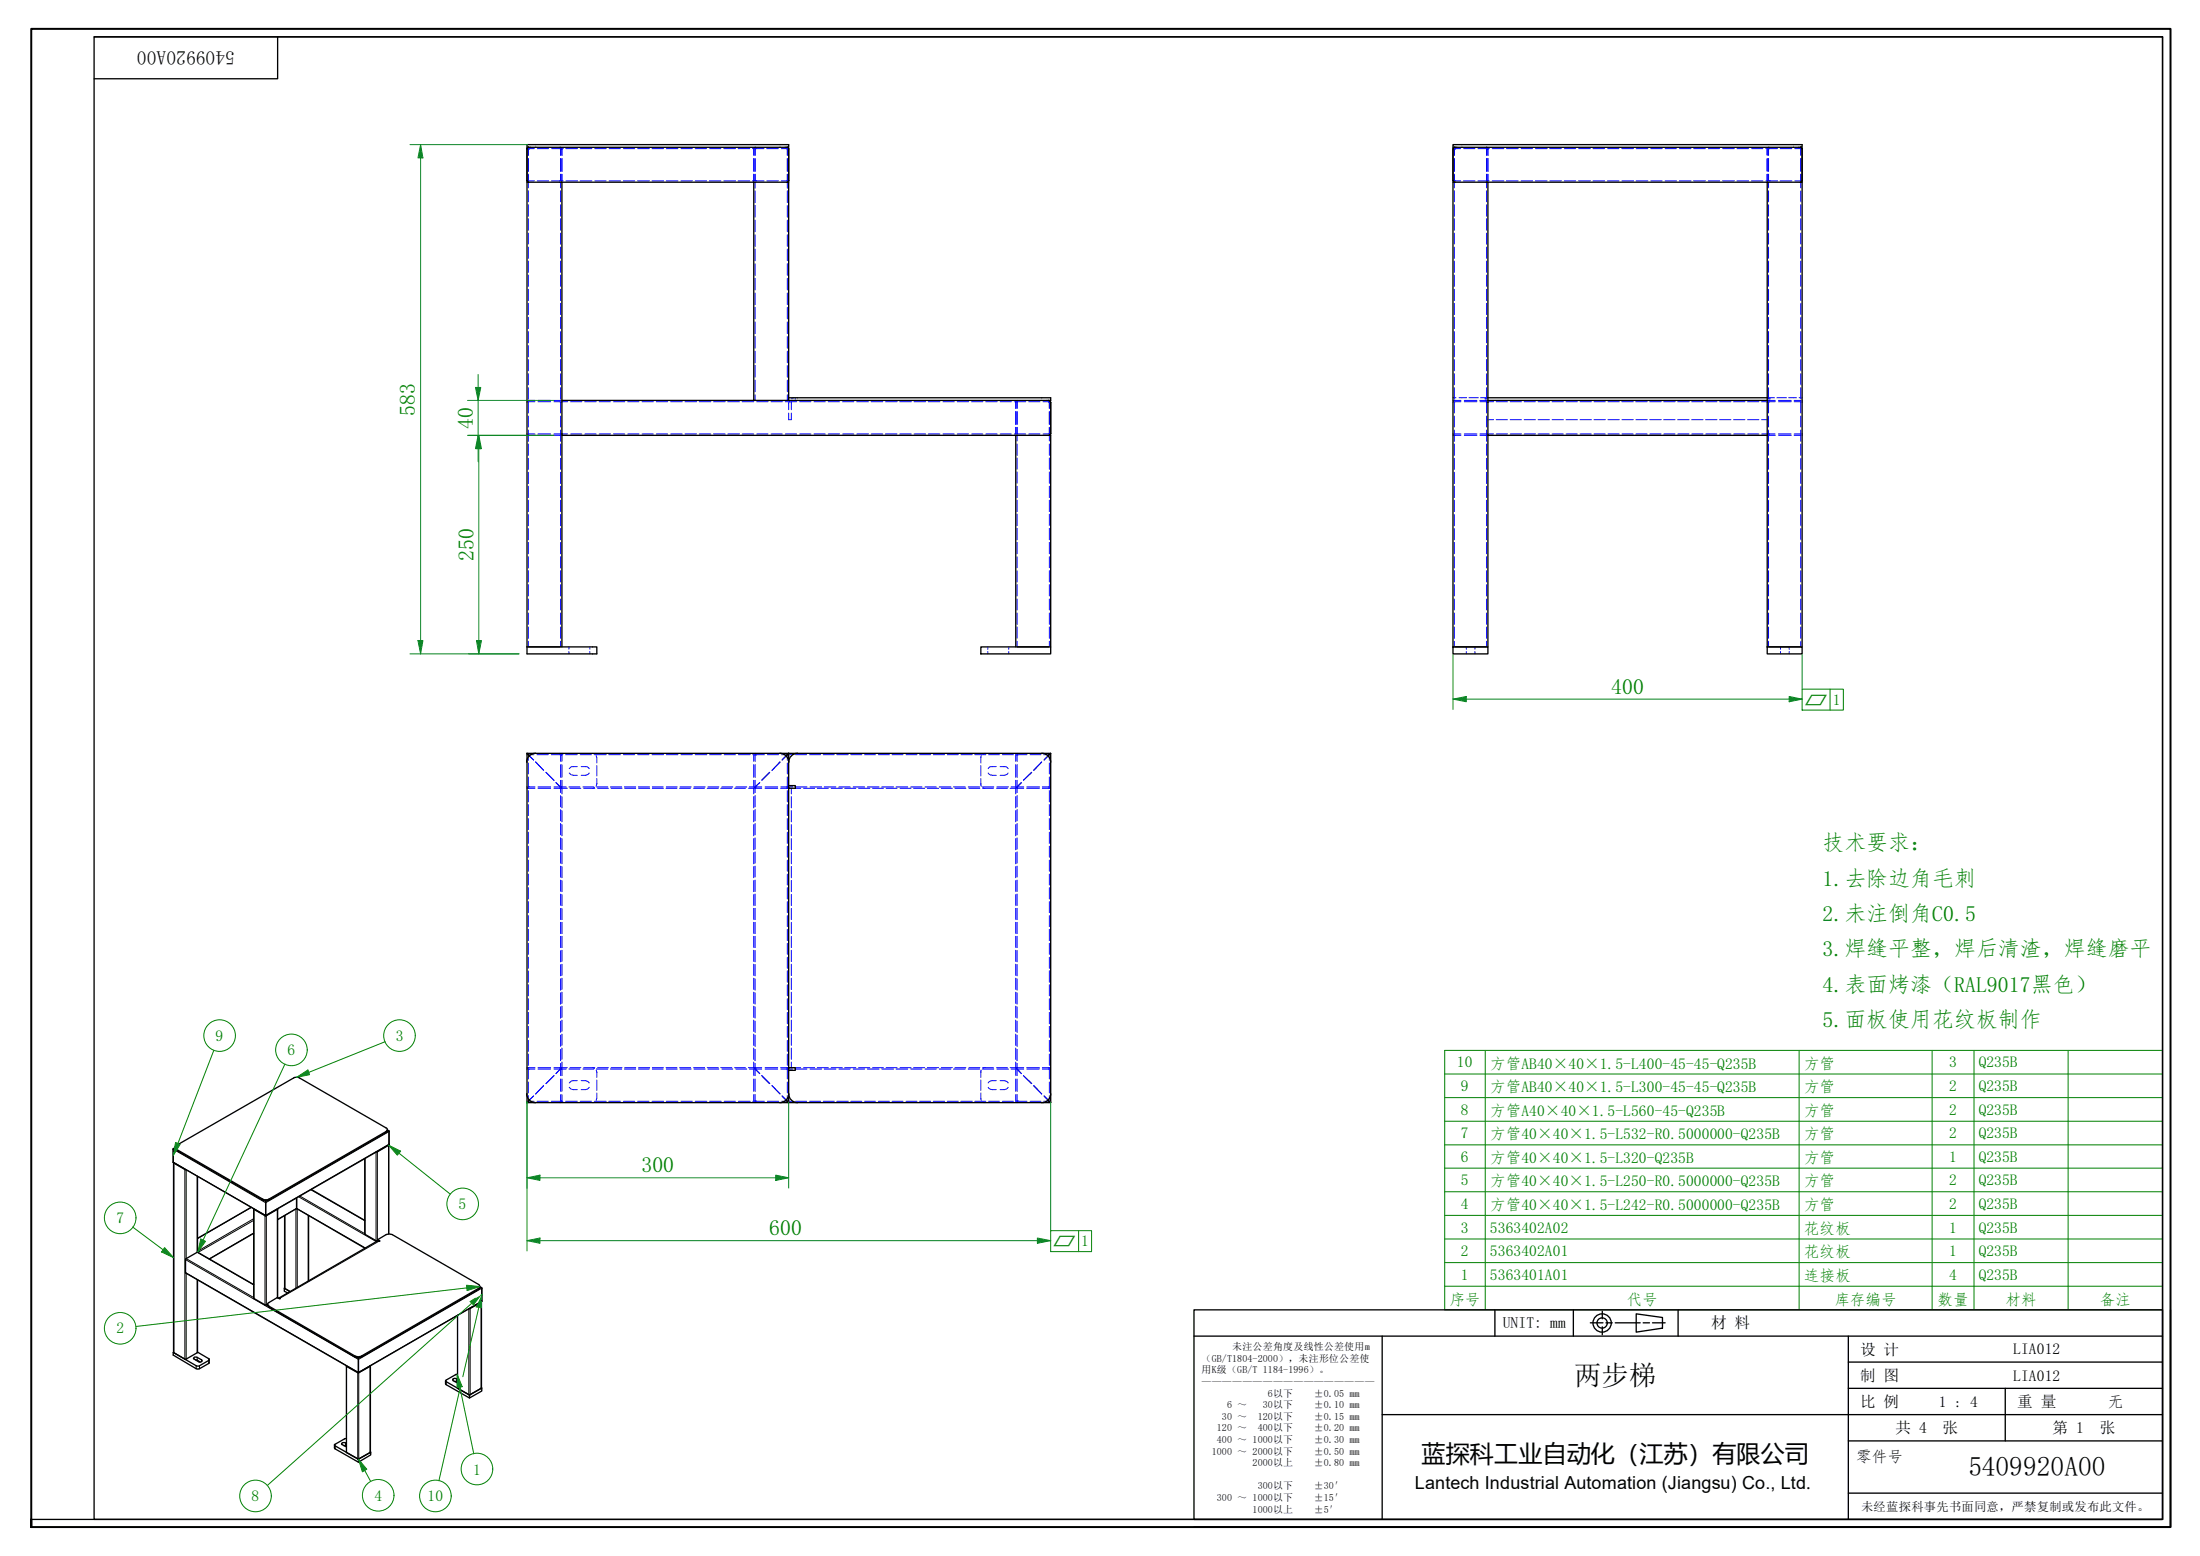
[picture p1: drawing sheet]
<svg xmlns="http://www.w3.org/2000/svg" width="420mm" height="297mm" viewBox="0 0 420 297" stroke-linecap="round" stroke-linejoin="round" font-family="sans-serif">
<g fill="none" stroke="#00f" stroke-width=".19">
<path d="M100.9 33.3v1.2h1.1M100.9 28.4h.1M100.9 28.4h1.1M100.9 28.4v1.2M100.9 30.3v2.4M100.9 34.8v1.1M100.9 36.4v2.1M100.9 39.1v2.2M102.6 28.4h2.2M102.6 34.5h2.2M105.3 28.4h2.3M105.3 34.5h2.3"/>
<path d="M106.9 34.5h.1M106.9 28.1l.2 .1M106.9 28.4h.1M107.1 28.4h.1M107.1 28.4v1.2M107.1 30.3v2.4M107.1 33.3v1.2M107.1 34.8v1.1M107.1 36.4v2.1M107.1 39.1v2.2M107.1 34.7l-.2 .1M107.3 28.3v1.3"/>
<path d="M107.3 33.3v1.4M107.3 30.3v2.4M108.1 28.4h2.2M108.1 34.5h2.2M110.8 28.4h2.2M110.8 34.5h2.2M113.6 28.4h2.2M113.6 34.5h2.2M116.3 28.4h2.2M116.3 34.5h2.2M119.1 28.4h2.1M119.1 34.5h2.1"/>
<path d="M121.8 28.4h2.2M121.8 34.5h2.2M124.5 28.4h2.2M124.5 34.5h2.2M127.3 28.4h2.2M127.3 34.5h2.2M130 28.4h2.2M130 34.5h2.2M132.8 28.4h2.1M132.8 34.5h2.1M135.5 28.4h2.2M135.5 34.5h2.2"/>
<path d="M138.2 28.4h2.3M138.2 34.5h2.3M141 28.4h2.2M141 34.5h2.2M143.7 28.4h2.2M143.7 34.5h2.2M144 33.3v1.4M144 30.3v2.4M144 28.3v1.3M144.1 34.7l.2 .1M144.2 28.4h.1M144.2 33.3v1.2"/>
<path d="M144.2 28.4v1.2M144.2 30.3v2.4M144.2 34.8v1.1M144.2 36.4v2.3M144.2 39.2v2.3M144.3 28.4h.1M144.3 34.5h.1M144.3 28.1l-.2 .1M146.4 28.4h2.3M146.4 34.5h2.3M149.2 28.4h1.2M150.4 33.3v1.2h-1.2"/>
<path d="M150.4 28.4h.1M150.4 28.4v1.2M150.4 30.3v2.4M150.4 34.8v1.1M150.4 36.4v2.3M150.4 39.2v2.3M277.7 28.4h.1M277.7 28.4v1.2M277.7 30.3v2.4M277.7 33.3v1.2M277.7 34.8v1.1M277.7 36.4v2.1"/>
<path d="M277.7 39.1v2.2M277.8 34.5h1.2M277.8 28.4h1.2M279.5 28.4h2.2M279.5 34.5h2.2M282.3 28.4h2.1M282.3 34.5h2.1M283.8 28.1l.2 .1M283.8 28.4h.1M283.9 33.3l-.1 1.2M283.9 28.4h.1M283.9 28.4v1.2"/>
<path d="M283.9 30.3v2.4M283.9 34.8v1.1M283.9 36.4v2.1M283.9 39.1v2.2M284 34.7l-.2 .1M284.2 28.3v1.3M284.2 33.3v1.4M284.2 30.3v2.4M285 28.4h2.2M285 34.5h2.2M287.7 28.4h2.2M287.7 34.5h2.2"/>
<path d="M290.5 28.4h2.2M290.5 34.5h2.2M293.2 28.4h2.3M293.2 34.5h2.3M296 28.4h2.2M296 34.5h2.2M298.8 28.4h2.1M298.8 34.5h2.1M301.5 28.4h2.2M301.5 34.5h2.2M304.2 28.4h2.3M304.2 34.5h2.3"/>
<path d="M307 28.4h2.2M307 34.5h2.2M309.8 28.4h2.2M309.8 34.5h2.2M312.5 28.4h2.2M312.5 34.5h2.2M315.3 28.4h2.1M315.3 34.5h2.1M318 28.4h2.2M318 34.5h2.2M320.7 28.4h2.3M320.7 34.5h2.3"/>
<path d="M323.5 28.4h2.2M323.5 34.5h2.2M326.3 28.4h2.1M326.3 34.5h2.1M329 28.4h2.2M329 34.5h2.2M331.7 28.4h2.2M331.7 34.5h2.2M334.5 28.4h2.2M334.5 34.5h2.2M337.2 28.4h2.3M337.2 34.5h2.3"/>
<path d="M337.5 33.3l.1 1.4M337.5 30.3v2.4M337.6 28.3l-.1 1.3M337.7 34.7l.1 .1M337.8 33.3v1.2M337.8 28.4h.1M337.8 28.4v1.2M337.8 30.3v2.4M337.8 34.8v1.1M337.8 36.4v2.1M337.8 39.1v2.2M337.8 34.5h.1"/>
<path d="M337.8 28.1l-.1 .1M340 28.4h2.2M340 34.5h2.2M342.8 28.4h1.1M343.9 33.3v1.2h-1.1M343.9 28.4h.1M343.9 28.4v1.2M343.9 30.3v2.4M343.9 34.8v1.1M343.9 36.4v2.1M343.9 39.1v2.2M100.9 41.8v2.1"/>
<path d="M100.9 44.5v2.1M100.9 47.2v2.1M100.9 49.8v2.2M100.9 52.5v2.2M100.9 55.2v2.2M100.9 57.9v2.2M107.1 41.8v2.1M107.1 44.5v2.1M107.1 47.2v2.1M107.1 49.8v2.2M107.1 52.5v2.2M107.1 55.2v2.2"/>
<path d="M107.1 57.9v2.2M144.2 42v2.2M144.2 44.8v2.2M144.2 47.5v2.3M144.2 50.3v2.3M144.2 53.1v2.3M144.2 55.9v2.3M144.2 58.7v2.2M150.4 42v2.2M150.4 44.8v2.2M150.4 47.5v2.3M150.4 50.3v2.3"/>
<path d="M150.4 53.1v2.3M150.4 55.9v2.3M150.4 58.7v2.2M277.7 41.8v2.1M277.7 44.5v2.1M277.7 47.2v2.1M277.7 49.8v2.2M277.7 52.5v2.2M277.7 55.2v2.2M277.7 57.9v2.2M283.9 41.8v2.1M283.9 44.5v2.1"/>
<path d="M283.9 47.2v2.1M283.9 49.8v2.2M283.9 52.5v2.2M283.9 55.2v2.2M283.9 57.9v2.2M337.8 41.8v2.1M337.8 44.5v2.1M337.8 47.2v2.1M337.8 49.8v2.2M337.8 52.5v2.2M337.8 55.2v2.2M337.8 57.9v2.2"/>
<path d="M343.9 41.8v2.1M343.9 44.5v2.1M343.9 47.2v2.1M343.9 49.8v2.2M343.9 52.5v2.2M343.9 55.2v2.2M343.9 57.9v2.2M100.7 76.6l-.1 .2M100.9 60.6v2.1M100.9 63.3v2.2M100.9 66v2.1M100.9 68.6v2.2"/>
<path d="M100.9 71.4v2.1M100.9 74v2.2M100.9 76.7v2.2M100.9 79.4v2.1M102.2 76.4l-1.4 .1M102.2 76.7h-1.2l-.1 .1M102.7 76.7h2.5M102.7 76.4h2.5M105.8 76.4l1.3 .1M105.8 76.7l1.2 .1M107.1 60.6v2.1M107.1 63.3v2.2"/>
<path d="M107.1 66v2.1M107.1 68.6v2.2M107.1 71.4v2.1M107.1 74v2.2M107.1 76.7v2.2M107.1 79.4v2.1M107.3 76.6v.2M107.3 76.7h1.1M109 76.7h2.1M111.7 76.7h2.2M114.4 76.7h2.2M117.2 76.7h2.1"/>
<path d="M119.9 76.7h2.1M122.6 76.7h2.2M125.3 76.7h2.2M128.1 76.7h2.2M130.8 76.7h2.2M133.5 76.7h2.3M136.3 76.7h2.2M139 76.7h2.2M141.7 76.7h2.3M144.2 61.5v2.2M144.2 64.2v2.3M144.2 67v2.3"/>
<path d="M144.2 69.8v2.2M144.2 72.6v2.2M144.2 75.4v1M144.5 76.7h2.2M147.3 76.7h2.1M150 76.7h2.1M150.4 61.5v2.2M150.4 64.2v2.3M150.4 67v2.3M150.4 69.8v2.2M150.4 72.6v2.2M150.4 75.4v1"/>
<path d="M150.6 78.9v1.2h.2M150.7 76.4l-.1 1.8M151.1 78.9v1.2h-.2M151.2 76.7l-.1 1.5M151.6 75.9l-.5 .2M151.6 76.4l-.2 .1M151.9 75.9v.2M151.9 76.3v.1M152.7 76.7h2.2M155.4 76.7h2.2M158.2 76.7h2.1M160.9 76.7h2.2"/>
<path d="M163.6 76.7h2.3M166.4 76.7h2.2M169.1 76.7h2.2M171.8 76.7h2.3M174.6 76.7h2.2M177.3 76.7h2.2M180.1 76.7h2.1M182.8 76.7h2.2M185.5 76.7h2.2M188.3 76.7h2.1M191 76.7h2.2M193.7 76.7h2.2"/>
<path d="M194 76.6v1.4M194 78.6v2.4M194.2 76.8v1.2M194.2 78.6v2.4M194.3 76.4l-.2 .1M196.5 76.7h2.1M199.2 76.7h1.1M200.3 76.8l.1 1.2M200.4 78.6v2.4M277.5 76.4h.1M277.5 75.9h.6M277.6 76.6l-.1 .2"/>
<path d="M277.7 76.4h1.3M277.7 60.6v2.1M277.7 63.3v2.2M277.7 66v2.1M277.7 68.6v2.2M277.7 71.4v2.1M277.7 74v2.2M277.7 76.7v2.2M277.7 79.4v2.1M277.9 76.4l-.2 .1M278.6 75.9h1.5M279 76.7l-1.2 .1"/>
<path d="M279.7 76.7h2.4M279.7 76.4h2.4M280.5 75.9h1.8M282.6 76.7h1.4M282.6 76.4h1.4M282.8 75.9h.9M283.7 76.3v.1M283.8 76.7l.1 .1M283.8 76.4l.2 .1M283.8 75.9h-.1v.2M283.9 60.6v2.1M283.9 63.3v2.2"/>
<path d="M283.9 66v2.1M283.9 68.6v2.2M283.9 71.4v2.1M283.9 74v2.2M283.9 76.7v2.2M283.9 79.4v2.1M284 75.9h.2M284.1 76.6l.1 .2M284.1 76.7h1.1M284.1 76.4h.1M285.8 76.7h2.1M288.4 76.7h2.2"/>
<path d="M291.1 76.7h2.1M293.8 76.7h2.1M296.4 76.7h2.2M299.1 76.7h2.1M301.8 76.7h2.1M304.4 76.7h2.2M307.1 76.7h2.1M309.8 76.7h2.1M312.4 76.7h2.2M315.1 76.7h2.1M317.8 76.7h2.1M320.4 76.7h2.2"/>
<path d="M323.1 76.7h2.1M325.8 76.7h2.1M328.4 76.7h2.2M331.1 76.7h2.1M333.8 76.7h2.1M336.4 76.7h1.2M337.5 76.4h.1M337.5 75.9h.2M337.6 76.6l-.1 .2M337.8 76.4h1.2M337.8 60.6v2.1M337.8 63.3v2.2"/>
<path d="M337.8 66v2.1M337.8 68.6v2.2M337.8 71.4v2.1M337.8 74v2.2M337.8 79.4v2.1M337.8 76.4l-.1 .1M337.8 75.9h.2v.2M337.8 76.7v.1M338 75.9h.9M338 76.3v.1M339 76.7h-1.2v2.2M339.3 75.9h1.9"/>
<path d="M339.7 76.7h2.4M339.7 76.4h2.4M341.6 75.9h1.5M342.6 76.7h1.3v.1M342.6 76.4h1.4M343.6 75.9h.6M343.9 76.4l.1 .1M343.9 60.6v2.1M343.9 63.3v2.2M343.9 66v2.1M343.9 68.6v2.2M343.9 71.4v2.1"/>
<path d="M343.9 74v2.2M343.9 76.7v2.2M343.9 79.4v2.1M344 76.4h.2M344.1 76.6l.1 .2M100.6 82.8l.1 .2M100.8 83.1h1.4M100.9 82.8l1.3 .1M100.9 82.1v2.2M100.9 84.8v2.1M100.9 87.5v2.1M100.9 90.2v2.1"/>
<path d="M100.9 92.8v2.2M100.9 95.5v2.1M100.9 98.2v2.2M102.7 82.9h2.5M102.7 83.1h2.5M105.8 83.1h1.3M105.8 82.9h1.2M107.1 82.1v2.2M107.1 84.8v2.1M107.1 87.5v2.1M107.1 90.2v2.1M107.1 92.8v2.2"/>
<path d="M107.1 95.5v2.1M107.1 98.2v2.2M107.3 82.8v.2M107.3 82.9h1.1M109 82.9h2.1M111.7 82.9h2.2M114.4 82.9h2.2M117.2 82.9h2.1M119.9 82.9h2.1M122.6 82.9h2.2M125.3 82.9h2.2M128.1 82.9h2.2"/>
<path d="M130.8 82.9h2.2M133.5 82.9h2.3M136.3 82.9h2.2M139 82.9h2.2M141.7 82.9h2.3M144.5 82.9h2.2M147.3 82.9h2.1M150 82.9h2.1M152.7 82.9h2.2M155.4 82.9h2.2M158.2 82.9h2.1M160.9 82.9h2.2"/>
<path d="M163.6 82.9h2.3M166.4 82.9h2.2M169.1 82.9h2.2M171.8 82.9h2.3M174.6 82.9h2.2M177.3 82.9h2.2M180.1 82.9h2.1M182.8 82.9h2.2M185.5 82.9h2.2M188.3 82.9h2.1M191 82.9h2.2M193.7 82.9h2.2"/>
<path d="M194 81.6v1.4M194.1 83.1h.2M194.2 81.6l.1 1.3M194.2 83.1v1.1M194.2 84.8v2.1M194.2 87.4v2.2M194.2 90.1v2.2M194.2 92.8v2.2M194.2 95.5v2.1M194.2 98.2v2.1M196.5 82.9h2.1M200.4 81.6v1.2l-1.2 .1"/>
<path d="M200.4 83.1v1.1M200.4 84.8v2.1M200.4 87.4v2.2M200.4 90.1v2.2M200.4 92.8v2.2M200.4 95.5v2.1M200.4 98.2v2.1M277.5 82.8l.1 .2M277.5 83.1h.1M277.7 83.1h.2M277.7 83.1h1.3M277.7 82.1v2.2"/>
<path d="M277.7 84.8v2.1M277.7 87.5v2.1M277.7 90.2v2.1M277.7 92.8v2.2M277.7 95.5v2.1M277.7 98.2v2.2M277.8 82.9h1.2M279.7 82.9h2.4M279.7 83.1h2.4M282.6 82.9h1.4M282.6 83.1h1.4M283.8 83.1h.2"/>
<path d="M283.9 82.8l-.1 .1M283.9 82.1v2.2M283.9 84.8v2.1M283.9 87.5v2.1M283.9 90.2v2.1M283.9 92.8v2.2M283.9 95.5v2.1M283.9 98.2v2.2M284.1 82.9h1.1M284.1 83.1h.1M284.2 82.8l-.1 .2M284.2 80.1h1"/>
<path d="M285.8 82.9h2.1M285.8 80.1h2.1M288.4 82.9h2.2M288.4 80.1h2.2M291.1 82.9h2.1M291.1 80.1h2.1M293.8 82.9h2.1M293.8 80.1h2.1M296.4 82.9h2.2M296.4 80.1h2.2M299.1 82.9h2.1M299.1 80.1h2.1"/>
<path d="M301.8 82.9h2.1M301.8 80.1h2.1M304.4 82.9h2.2M304.4 80.1h2.2M307.1 82.9h2.1M307.1 80.1h2.1M309.8 82.9h2.1M309.8 80.1h2.1M312.4 82.9h2.2M312.4 80.1h2.2M315.1 82.9h2.1M315.1 80.1h2.1"/>
<path d="M317.8 82.9h2.1M317.8 80.1h2.1M320.4 82.9h2.2M320.4 80.1h2.2M323.1 82.9h2.1M323.1 80.1h2.1M325.8 82.9h2.1M325.8 80.1h2.1M328.4 82.9h2.2M328.4 80.1h2.2M331.1 82.9h2.1M331.1 80.1h2.1"/>
<path d="M333.8 82.9h2.1M333.8 80.1h2.1M336.4 82.9h1.2M336.4 80.1h1.1M337.5 82.8l.1 .2M337.5 83.1h.1M337.7 83.1h.1M337.8 82.9h1.2M337.8 83.1h1.2M337.8 82.1v2.2M337.8 84.8v2.1M337.8 87.5v2.1"/>
<path d="M337.8 90.2v2.1M337.8 92.8v2.2M337.8 95.5v2.1M337.8 98.2v2.2M337.8 82.9h.1M339.7 82.9h2.4M339.7 83.1h2.4M342.6 83.1h1.4h-.1M343.9 82.8l-1.3 .1M343.9 82.1v2.2M343.9 84.8v2.1M343.9 87.5v2.1"/>
<path d="M343.9 90.2v2.1M343.9 92.8v2.2M343.9 95.5v2.1M343.9 98.2v2.2M344 83.1h.2M344.2 82.8l-.1 .2M100.9 100.9v2.1M100.9 103.6v2.1M100.9 106.3v2.1M100.9 109v2.1M100.9 111.6v2.2M100.9 114.3v2.1"/>
<path d="M100.9 117v2.2M100.9 119.7v2.1M107.1 100.9v2.1M107.1 103.6v2.1M107.1 106.3v2.1M107.1 109v2.1M107.1 111.6v2.2M107.1 114.3v2.1M107.1 117v2.2M107.1 119.7v2.1M194.2 100.9v2.1M194.2 103.6v2.1"/>
<path d="M194.2 106.3v2.1M194.2 109v2.1M194.2 111.6v2.2M194.2 114.3v2.1M194.2 117v2.2M194.2 119.7v2.1M200.4 100.9v2.1M200.4 103.6v2.1M200.4 106.3v2.1M200.4 109v2.1M200.4 111.6v2.2M200.4 114.3v2.1"/>
<path d="M200.4 117v2.2M200.4 119.7v2.1M277.7 100.9v2.1M277.7 103.6v2.1M277.7 106.3v2.1M277.7 109v2.1M277.7 111.6v2.2M277.7 114.3v2.1M277.7 117v2.2M277.7 119.7v2.1M283.9 100.9v2.1M283.9 103.6v2.1"/>
<path d="M283.9 106.3v2.1M283.9 109v2.1M283.9 111.6v2.2M283.9 114.3v2.1M283.9 117v2.2M283.9 119.7v2.1M337.8 100.9v2.1M337.8 103.6v2.1M337.8 106.3v2.1M337.8 109v2.1M337.8 111.6v2.2M337.8 114.3v2.1"/>
<path d="M337.8 117v2.2M337.8 119.7v2.1M343.9 100.9v2.1M343.9 103.6v2.1M343.9 106.3v2.1M343.9 109v2.1M343.9 111.6v2.2M343.9 114.3v2.1M343.9 117v2.2M343.9 119.7v2.1M100.9 122.4v1.1M107.1 122.4v1.1"/>
<path d="M108.6 123.5v.4M108.6 124.4v.4M112.6 123.5v.4M112.6 124.4v.4M188.7 123.5v.4M188.7 124.4v.4M192.7 123.5v.4M192.7 124.4v.4M194.2 122.4v1.1M200.4 122.4v1.1M277.7 122.4v1.1M280 123.5v.4"/>
<path d="M280 124.4v.4M281.7 123.5v.4M281.7 124.4v.4M283.9 122.4v1.1M337.8 122.4v1.1M340 123.5v.4M340 124.4v.4M341.7 123.5v.4M341.7 124.4v.4M343.9 122.4v1.1M100.6 150.2l.1 .1M100.6 150.5h.1"/>
<path d="M100.7 144l-.1 .1M100.8 150.4l.2 .1M100.8 150.5h1.4M100.9 150.2h.1M100.9 144.1h.1M100.9 145.7v2.1M100.9 148.3v2.1M100.9 150.9v2.2M100.9 153.6v2.1M100.9 156.3v2.1M100.9 158.9v2.1M100.9 150.2h1.3"/>
<path d="M101 143.8l-.2 .1M101.1 144.3l.8 .8M102 144.1h-1.1v1M102.3 145.5l1.5 1.6M102.6 144.1h2.1M102.7 150.5h2.5M102.7 150.2h2.5M104.3 147.4l1.5 1.6M105.3 144.1h2.2M105.8 150.5h1.3M105.8 150.2h1.2M106.2 149.4l.9 .9z"/>
<path d="M106.9 143.8l.2 .1M107.1 150.2h.1M107.1 144.1h.1M107.1 144.1v1.2M107.1 146v2.4M107.1 149v1.2M107.1 151.9v2.1M107.1 154.5v2.2M107.1 157.2v2.2M107.1 159.9v2.2M107.1 150.4l-.2 .1M107.2 150.5h1.1"/>
<path d="M107.2 150.4l.1 .1M107.3 144v.1M107.3 150.2v.1M107.3 143.8v.1M107.3 144.1v1.2M107.3 146v2.4M107.3 149v1.3M107.3 150.4v1.2M107.3 152.1v2.1M107.3 154.7v2.2M107.3 157.4v2.2M108 144.1h2.2"/>
<path d="M108.1 150.2h-1v1.1M108.6 150.2h2.1M108.7 147.6l.2 .2a1.48 1.48 0 0 0 1.3 .2M108.8 150.5h2.1M110.2 146.4h-1l-.5 .3M110.8 144.1h2.2M111 146.4a1.58 1.58 0 0 1 1.4 .1l.1 .2M111.3 150.2h2.1M111.5 150.5h2.1M112.5 147.6l-.1 .2a1.82 1.82 0 0 1-1.4 .2M113.2 143.8l.3 .1M113.5 150.4l-.3 .1"/>
<path d="M113.5 144.1h2.3M113.9 144.3l.1 1.4M113.9 150.2h2.2M114 148.6l-.1 1.5M114 146.2v1.9M114.1 150.5h2.1M116.3 144.1h2.2M116.6 150.2h2.1M116.7 150.5h2.1M119.1 144.1h2.1M119.3 150.2h2.1M119.3 150.5h2.1"/>
<path d="M121.8 144.1h2.2M121.9 150.2h2.1M122 150.5h2.1M124.5 144.1h2.2M124.6 150.5h2.1M124.6 150.2h2.1M127.2 150.5h2.1M127.3 150.2h2M127.3 144.1h2.2M129.8 150.5h2.1M129.9 150.2h2.1M130 144.1h2.2"/>
<path d="M132.5 150.5h2.1M132.5 150.2h2.2M132.8 144.1h2.2M135.1 150.5h2.1M135.2 150.2h2.1M135.5 144.1h2.2M137.7 150.5h2.1M137.9 150.2h2.1M138.3 144.1h2.2M140.3 150.5h2.1M140.5 150.2h2.1M141 144.1h2.3"/>
<path d="M142.9 150.5h1.2M143.1 150.2h1.1M143.8 144.1h2.2M144 149v1.3M144 146v2.4M144 152.1v2.1M144 154.7v2.2M144 157.4v2.2M144 144v1.3M144.1 150.4l-.1 .1v1.1M144.1 150.4l.2 .1M144.2 150.2h.1"/>
<path d="M144.2 144.1h.1M144.2 144.1v1.2M144.2 146v2.4M144.2 149v1.2M144.2 150.2v1.1M144.2 151.9v2.1M144.2 154.5v2.2M144.2 157.2v2.2M144.2 159.9v2.2M144.2 150.5h1.3M144.3 150.2l.8-.8-.9 .9zM144.3 143.8l-.2 .1"/>
<path d="M144.3 150.2h.1M144.3 144.1h.1M144.3 150.2h1.2M146.1 150.5h2.4M146.1 150.2h2.4M146.6 144.1h2.1M147 147.4l-1.5 1.6M149 145.5l-1.6 1.6M149.1 150.5h1.3M149.1 150.2h2.3M149.3 144.1h2.1M150.1 144.3l-.7 .8"/>
<path d="M150.3 143.8l.1 .1M150.4 150.2h.1M150.4 144.1h.1M150.4 144.1v1M150.4 145.7v2.1M150.4 148.3v2.1M150.4 150.9v2.2M150.4 153.6v2.1M150.4 156.3v2.1M150.4 158.9v2.1M150.4 150.4l-.1 .1M150.5 150.5h.1"/>
<path d="M150.6 144v.1M150.6 150.2v.1M151.1 150.5v1.1M151.1 152.1v2.1M151.1 154.7v2.2M151.1 157.4v2.2M151.9 150.5h1M152 150.2h2.1M152 144.1h2.1M153.5 150.5h2.1M154.6 144.1h2.1M154.7 150.2h2.2"/>
<path d="M156.1 150.5h2.1M157.2 144.1h2.1M157.4 150.2h2.2M158.7 150.5h2.1M159.8 144.1h2.2M160.2 150.2h2.2M161.4 150.5h2M162.5 144.1h2.1M162.9 150.2h2.2M164 150.5h2.1M165.1 144.1h2.1M165.7 150.2h2.2"/>
<path d="M166.6 150.5h2.1M167.8 144.1h2.1M168.4 150.2h2.2M169.2 150.5h2.1M170.4 144.1h2.1M171.1 150.2h2.3M171.9 150.5h2.1M173 144.1h2.1M173.9 150.2h2.2M174.5 150.5h2.1M175.6 144.1h2.1M176.7 150.2h2.1"/>
<path d="M177.1 150.5h2.2M178.2 144.1h2.2M179.4 150.2h2.2M179.8 150.5h2.1M180.9 144.1h2.1M182.1 150.2h2.2M182.4 150.5h2.1M183.5 144.1h2.2M184.9 150.2h2.2M185 150.5h2.1M186.2 144.1h2.1M187.3 148.6l.1 1.5"/>
<path d="M187.3 146.2v1.9M187.4 144.3l-.1 1.4M187.6 150.5h2.1M187.6 150.2h2.2M187.7 150.4l.5 .1M188.2 143.8l-.5 .1M188.7 147.6l.1 .2a1.82 1.82 0 0 0 1.4 .2M188.8 144.1h2.1M190.2 146.4a1.58 1.58 0 0 0-1.4 .1l-.1 .2M190.3 150.5h2.1M190.4 150.2h2.2M191 146.4a1.58 1.58 0 0 1 1.4 .1l.1 .2"/>
<path d="M191.5 144.1h2M192.5 147.6l-.1 .2a1.82 1.82 0 0 1-1.4 .2M192.9 150.5h1.2M193.1 150.2h2.4M194 149v1.3M194 144v1.3M194 146v2.4M194 152.1v2.1M194 154.7v2.2M194 157.4v2.2M194.1 150.4l-.1 1.2M194.1 144.1h2.1"/>
<path d="M194.1 150.4l.2 .1M194.2 150.3l.9-.9zM194.2 150.5h1.3M194.2 150.2h.1M194.2 144.1h.1M194.2 144.1v1.2M194.2 146v2.4M194.2 149v1.2M194.2 150.2v1.1M194.2 151.9v2.1M194.2 154.5v2.2M194.2 157.2v2.2"/>
<path d="M194.2 159.9v2.2M194.3 143.8l-.2 .1M196.1 150.5h2.4M196.1 150.2h2.4M196.7 144.1h2.1M197 147.4l-1.5 1.6M198.9 145.5l-1.5 1.6M199.1 150.5h1.3M199.1 150.2h1.2M199.3 144.1h1.1v1M200.2 144.3l-.8 .8M200.3 143.8l.2 .1"/>
<path d="M200.3 150.2h.1M200.3 144.1h.1M200.4 145.7v2.1M200.4 148.3v2.1M200.4 150.9v2.2M200.4 153.6v2.1M200.4 156.3v2.1M200.4 158.9v2.1M200.5 150.4l-.2 .1M200.5 150.5h.2M200.6 144l.1 .1M200.7 150.2l-.1 .1"/>
<path d="M100.9 161.5v2.1M100.9 164.2v2.1M100.9 166.9v2.1M100.9 169.5v2.1M100.9 172.1v2.1M100.9 174.8v2.1M100.9 177.4v2.2M107.1 162.6v2.2M107.1 165.3v2.1M107.1 168v2.2M107.1 170.7v2.1M107.1 173.4v2.2"/>
<path d="M107.1 176.1v2.1M107.1 178.7v2.2M107.3 160.1v2.1M107.3 162.7v2.2M107.3 165.4v2.2M107.3 168.1v2.1M107.3 170.7v2.2M107.3 173.4v2.2M107.3 176.1v2.1M107.3 178.7v2.2M144 160.1v2.1M144 162.7v2.2"/>
<path d="M144 165.4v2.2M144 168.1v2.1M144 170.7v2.2M144 173.4v2.2M144 176.1v2.1M144 178.7v2.2M144.2 162.6v2.2M144.2 165.3v2.1M144.2 168v2.2M144.2 170.7v2.1M144.2 173.4v2.2M144.2 176.1v2.1"/>
<path d="M144.2 178.7v2.2M150.4 161.5v2.1M150.4 164.2v2.1M150.4 166.9v2.1M150.4 169.5v2.1M150.4 172.1v2.1M150.4 174.8v2.1M150.4 177.4v2.2M151.1 160.1v2.1M151.1 162.7v2.2M151.1 165.4v2.2M151.1 168.1v2.1"/>
<path d="M151.1 170.7v2.2M151.1 173.4v2.2M151.1 176.1v2.1M151.1 178.7v2.2M194 160.1v2.1M194 162.7v2.2M194 165.4v2.2M194 168.1v2.1M194 170.7v2.2M194 173.4v2.2M194 176.1v2.1M194 178.7v2.2"/>
<path d="M194.2 162.6v2.2M194.2 165.3v2.1M194.2 168v2.2M194.2 170.7v2.1M194.2 173.4v2.2M194.2 176.1v2.1M194.2 178.7v2.2M200.4 161.5v2.1M200.4 164.2v2.1M200.4 166.9v2.1M200.4 169.5v2.1M200.4 172.1v2.1"/>
<path d="M200.4 174.8v2.1M200.4 177.4v2.2M100.9 180.1v2.1M100.9 182.7v2.1M100.9 185.3v2.2M100.9 188v2.1M100.9 190.7v2.1M100.9 193.3v2.1M100.9 195.9v2.1M100.9 198.6v2.1M107.1 181.5v2.1M107.1 184.1v2.2"/>
<path d="M107.1 186.9v2.1M107.1 189.5v2.2M107.1 192.2v2.2M107.1 194.9v2.2M107.1 197.6v2.2M107.3 181.4v2.2M107.3 184.1v2.1M107.3 186.7v2.2M107.3 189.4v2.2M107.3 192.1v2.1M107.3 194.7v2.2M107.3 197.4v2.2"/>
<path d="M144 181.4v2.2M144 184.1v2.1M144 186.7v2.2M144 189.4v2.2M144 192.1v2.1M144 194.7v2.2M144 197.4v2.2M144.2 181.5v2.1M144.2 184.1v2.2M144.2 186.9v2.1M144.2 189.5v2.2M144.2 192.2v2.2"/>
<path d="M144.2 194.9v2.2M144.2 197.6v2.2M150.4 180.1v2.1M150.4 182.7v2.1M150.4 185.3v2.2M150.4 188v2.1M150.4 190.7v2.1M150.4 193.3v2.1M150.4 195.9v2.1M150.4 198.6v2.1M151.1 181.4v2.2M151.1 184.1v2.1"/>
<path d="M151.1 186.7v2.2M151.1 189.4v2.2M151.1 192.1v2.1M151.1 194.7v2.2M151.1 197.4v2.2M194 181.4v2.2M194 184.1v2.1M194 186.7v2.2M194 189.4v2.2M194 192.1v2.1M194 194.7v2.2M194 197.4v2.2"/>
<path d="M194.2 181.5v2.1M194.2 184.1v2.2M194.2 186.9v2.1M194.2 189.5v2.2M194.2 192.2v2.2M194.2 194.9v2.2M194.2 197.6v2.2M200.4 180.1v2.1M200.4 182.7v2.1M200.4 185.3v2.2M200.4 188v2.1M200.4 190.7v2.1"/>
<path d="M200.4 193.3v2.1M200.4 195.9v2.1M200.4 198.6v2.1M100.6 210.2l.1 .1M100.6 203.8h.1M100.7 204l-.1 .1M100.8 210.4l.2 .1M100.8 203.8h1.4M100.9 210.2h.1M100.9 204.1h.1M100.9 201.2v2.2M100.9 203.9v2.1"/>
<path d="M100.9 206.6v2M100.9 209.2v1h1.1M100.9 204.1h1.3M101 203.8l-.2 .1M101.9 209.2l-.8 .8M102.6 210.2h2.1M102.7 204.1h2.5M102.7 203.8h2.5M103.8 207.2l-1.5 1.6M105.3 210.2h2.2M105.8 204.1h1.2M105.8 203.8h1.3"/>
<path d="M105.8 205.3l-1.5 1.6M106.9 203.8l.2 .1M107.1 210.2h.1M107.1 204.1h.1M107.1 200.3v2.2M107.1 203v1.1M107.1 204.1v1.2M107.1 206v2.3M107.1 209v1.2M107.1 204.1h1M107.1 204.1l-.9 .9M107.1 210.4l-.2 .1"/>
<path d="M107.2 203.8h1.1M107.3 204v.1M107.3 210.2v.1M107.3 200.1v2.1M107.3 202.7v1.2M107.3 204.1v1.2M107.3 206v2.3M107.3 209v1.2M107.3 210.4v.1M107.3 203.8l-.1 .1M108 210.2h2.2M108.6 204.1h2.1"/>
<path d="M108.7 207.6l.2 .2a1.48 1.48 0 0 0 1.3 .2M108.8 203.8h2.1M110.2 206.3a1.45 1.45 0 0 0-1.5 .4M110.8 210.2h2.2M111 206.3a1.45 1.45 0 0 1 1.5 .4M111.3 204.1h2.1M111.5 203.8h2.1M112.5 207.6l-.1 .2a1.82 1.82 0 0 1-1.4 .2M113.2 203.8l.3 .1M113.5 210.4l-.3 .1M113.5 210.2h2.3M113.9 204.3l.1 1.4"/>
<path d="M113.9 204.1h2.2M114 208.6l-.1 1.4M114 206.2v1.9M114.1 203.8h2.1M116.3 210.2h2.2M116.6 204.1h2.1M116.7 203.8h2.1M119.1 210.2h2.1M119.3 204.1h2.1M119.3 203.8h2.1M121.8 210.2h2.2M121.9 204.1h2.1"/>
<path d="M122 203.8h2.1M124.5 210.2h2.2M124.6 204.1h2.1M124.6 203.8h2.1M127.2 203.8h2.1M127.3 204.1h2M127.3 210.2h2.2M129.8 203.8h2.1M129.9 204.1h2.1M130 210.2h2.2M132.5 203.8h2.1M132.5 204.1h2.2"/>
<path d="M132.8 210.2h2.2M135.1 203.8h2.1M135.2 204.1h2.1M135.5 210.2h2.2M137.7 203.8h2.1M137.9 204.1h2.1M138.3 210.2h2.2M140.3 203.8h2.1M140.5 204.1h2.1M141 210.2h2.3M142.9 203.8h1.2M143.1 204.1h1.1"/>
<path d="M143.8 210.2h2.2M144 209v1.3M144 200.1v2.1M144 202.7v1.1l.1 .1M144 206v2.3M144 204v1.3M144.1 210.4l.2 .1M144.2 204.1h.1M144.2 210.2h.1M144.2 200.3v2.2M144.2 203v1.1M144.2 204.1v1.2"/>
<path d="M144.2 206v2.3M144.2 209v1.2M144.2 204.1l.9 .9M144.2 203.8h1.3M144.3 203.8l-.2 .1M144.3 210.2h.1M144.3 204.1h.1M144.3 204.1h1.2M145.5 205.3l1.5 1.6M146.1 204.1h2.4M146.1 203.8h2.4M146.6 210.2h2.1"/>
<path d="M147.4 207.2l1.6 1.6M149.1 204.1h2.3M149.1 203.8h1.3M149.3 210.2h2.1M149.4 209.2l.7 .8M150.3 203.8l.1 .1M150.4 210.2h.1M150.4 204.1h.1M150.4 201.2v2.2M150.4 203.9v2.1M150.4 206.6v2M150.4 209.2v1"/>
<path d="M150.4 210.4l-.1 .1M150.5 203.8h.1M150.6 204v.1M150.6 210.2v.1M151.1 200.1v2.1M151.1 202.7v1.1M151.9 203.8h1M152 204.1h2.1M152 210.2h2.1M153.5 203.8h2.1M154.6 210.2h2.1M154.7 204.1h2.2"/>
<path d="M156.1 203.8h2.1M157.2 210.2h2.1M157.4 204.1h2.2M158.7 203.8h2.1M159.8 210.2h2.2M160.2 204.1h2.2M161.4 203.8h2M162.5 210.2h2.1M162.9 204.1h2.2M164 203.8h2.1M165.1 210.2h2.1M165.7 204.1h2.2"/>
<path d="M166.6 203.8h2.1M167.8 210.2h2.1M168.4 204.1h2.2M169.2 203.8h2.1M170.4 210.2h2.1M171.1 204.1h2.3M171.9 203.8h2.1M173 210.2h2.1M173.9 204.1h2.2M174.5 203.8h2.1M175.6 210.2h2.1M176.7 204.1h2.1"/>
<path d="M177.1 203.8h2.2M178.2 210.2h2.2M179.4 204.1h2.2M179.8 203.8h2.1M180.9 210.2h2.1M182.1 204.1h2.2M182.4 203.8h2.1M183.5 210.2h2.2M184.9 204.1h2.2M185 203.8h2.1M186.2 210.2h2.1M187.3 208.6l.1 1.4"/>
<path d="M187.3 206.2v1.9M187.4 204.3l-.1 1.4M187.6 204.1h2.2M187.6 203.8h2.1M187.7 210.4l.5 .1M188.2 203.8l-.5 .1M188.7 207.6l.1 .2a1.82 1.82 0 0 0 1.4 .2M188.8 210.2h2.1M190.2 206.3a1.45 1.45 0 0 0-1.5 .4M190.3 203.8h2.1M190.4 204.1h2.2M191 206.3a1.45 1.45 0 0 1 1.5 .4"/>
<path d="M191.5 210.2h2M192.5 207.6l-.1 .2a1.82 1.82 0 0 1-1.4 .2M192.9 203.8h1.2M193.1 204.1h2.4M194 209v1.3M194 204v1.3M194 200.1v2.1M194 202.7l.1 1.2M194 206v2.3M194.1 210.2h2.1M194.1 210.4l.2 .1M194.2 203.8h1.3"/>
<path d="M194.2 204.1l.9 .9M194.2 210.2h.1M194.2 204.1h.1M194.2 200.3v2.2M194.2 203v1.1M194.2 204.1v1.2M194.2 206v2.3M194.2 209v1.2M194.3 203.8l-.2 .1M195.5 205.3l1.5 1.6M196.1 204.1h2.4M196.1 203.8h2.4"/>
<path d="M196.7 210.2h2.1M197.4 207.2l1.5 1.6M199.1 204.1h1.2M199.1 203.8h1.3M199.4 209.2l.8 .8M200.3 203.8l.2 .1M200.3 210.2h.1M200.3 204.1h.1M200.4 201.2v2.2M200.4 203.9v2.1M200.4 206.6v2M200.4 209.2v1h-1.1"/>
<path d="M200.5 210.4l-.2 .1M200.5 203.8h.2M200.6 204l.1 .1M200.7 210.2l-.1 .1"/>
</g>
<g fill="none" stroke="#000" stroke-width=".25">
<path d="M100.6 28.4v6.2l.4 .2M100.6 27.6h50v.5h-50zM100.8 28.2l-.2 .2 .4-.3zM107.3 34.8h-6.7v90h13.4v-1.3h-13.4M107.3 34.8h36.7M107.3 34.8v41.6M144 34.8h6.6v41.6h-6.6zM150.3 28.1l.3 .3v6.2l-.3 .2M277.5 27.6h66.7v.5h-66.7zM277.9 28.1l-.3 .1-.1 .2v6.1l.1 .2 .3 .1M284.2 34.8v41.6M337.5 34.8h-60v88.7"/>
<path d="M337.5 34.8h6.4M337.5 34.8v41.6M343.9 28.1l.3 .3zM343.9 34.8h.3v88.7M344.2 28.4v6.2l-.3 .2M144 76.4h-36.7v6.7h86.7M150.6 75.9h50.1v.5h-50.1M200.3 76.4l.4 .4v6l-.1 .2-.3 .1M284.2 75.9h53.3M337.5 76.4v6.7M337.5 76.4h-53.3v6.7h53.3M107.3 83.1v40.4"/>
<path d="M194 83.1h6.7v40.4M194 83.1v40.4M284.2 83.1v40.4M337.5 83.1v40.4M187.3 123.5h13.4v1.3h-13.4zM194.3 123.5h6M277.5 123.5h6.7v1.3h-6.7zM277.9 123.5h5.9M337.5 123.5h6.7v1.3h-6.7zM337.8 123.5h6.1M100.6 143.8l.5 .5M100.6 143.8v66.7h98.3"/>
<path d="M100.6 143.8h98.3M102.3 143.8a1.68 1.68 0 0 0-1.7 1.7M150.1 144.3l.5-.5v66.7l-.5-.5M150.6 150.5h.1M150.6 150h1.3v.5h-1.3M152.3 143.8a1.68 1.68 0 0 0-1.7 1.7 1.68 1.68 0 0 0-1.7-1.7M198.9 143.8h1.8l-.5 .5 .5-.5v66.7l-.5-.5 .5 .5h-1.8M199 143.8a1.68 1.68 0 0 1 1.7 1.7M33.4 219.3h-.3v2.6M33.4 219.1l-.3 .2M33.4 219.1v.2M33.5 218.9l22.8-13.2 .9 .1 16.5 9.5a.37 .37 0 0 1 .3 .4 .37 .37 0 0 1-.3 .3l-22.6 13-.9-.1-16.7-9.6z"/>
<path d="M74 215.8l-.1 .3-22.5 13a1.05 1.05 0 0 1-1.2 0l-16.7-9.6-.1-.2M74 215.8l.3 .1-.1 2.7M74 215.6v.2M74 215.8l.2 .1M74.2 218.6l-23.5 13.5v-2.8v2.8l-17.6-10.2M74.2 218.6l-2.3 1.3M74.2 218.6v17M100.6 208.8a1.68 1.68 0 0 0 1.7 1.7M101.1 210l-.5 .5zM148.9 210.5a1.68 1.68 0 0 0 1.7-1.7 1.68 1.68 0 0 0 1.7 1.7M150.6 203.8h.1M150.6 203.8h1.3v.5h-1.3"/>
<path d="M200.7 208.8a1.68 1.68 0 0 1-1.7 1.7M33.1 221.9l2.4 1.4M33.1 222l.1 36.2M37.7 238.9l.1 .2M37.7 224.6v14.5M37.8 239.1l-2.4 1.2v2.7l33.1 19.1v-2.9v2.9l23.4-13.6M37.8 239.1l10.7 6.1M47.9 230.5l-10.2 5.9M48.5 235.4l-8.5 4.9M54.4 232.1v13.9l1 .6-1.1-.7M56.6 230.7l13.1 7.6M56.6 230.7l-3.6 2.1"/>
<path d="M56.6 228.7v2M58.9 232.1v12.4M59.4 227.1l10.3 5.9M69.7 221.2v14.4l2.2 1.3 .2-.1M72.1 236.7l1.8-1.1h.9l16.6 9.6a.41 .41 0 0 1 0 .7l-22.4 13-.4 .1-.8-.1-16.4-9.5a.37 .37 0 0 1-.3-.4 .37 .37 0 0 1 .3-.3l1.6-1 .4 .3 .1-.1-.1-.1h-.3M72.1 236.7l.5 .2-.3 .1-.2-.2zM72.3 237l-.2-.1-18.9 10.9M33.1 258.1v.6l4.6 2.7 .4-.1 1.8-1v-.8M37.1 259.1h.5l.9 .5a.36 .36 0 0 1-.1 .5 .36 .36 0 0 1-.5-.1l-.9-.6zM37.3 259.6l.9 .4M37.7 244.3v13.9l-2.2 1.3-.2-.1M37.7 258.1l2.2 1.3v.2l-1.9 1.2h-.4l-4.5-2.6"/>
<path d="M54.4 245.9l-.1 .6 .6 .3M91.6 245.8l.4 .1-.1 2.6M91.6 245.8l-.2 .3-22.4 13-.4 .1-.7-.1-16.7-9.6-.1-.5-.4 .2-2.2-1.3v-17.1l2.2 1.3 2.3-1.3v17M91.6 245.7l.3 .1M91.6 245.6v.2M91.9 248.5l-2.3 1.3M91.9 248.5v16.5l-2.2 1.3-2.3-1.3v-13.9M63.9 275.8v.7l.1 .1 4.5 2.5M65.6 276l.6 .1M66.2 260.7v.1l2.1 1.3 2.4-1.3v-.1M66.2 260.8v16.5l2.2 1.3 2.3-1.4v-16.4M66.2 274.6h-.4l-1.9 1.2v.1l4.6 2.7"/>
<path d="M66.2 275.6a.46 .46 0 0 0-.6-.3 .46 .46 0 0 0-.3 .5l.9 .4M68.5 278.6l2.3-1.4v.5l-2.3 1.4zM70.7 277.2h.1M85.1 263.6v.6l.1 .1 4.5 2.6M86.8 263.7l.6 .1M87.4 262.4h-.3l-1.9 1-.1 .3 4.6 2.6M87.4 263.3a.49 .49 0 0 0-.5-.2 .49 .49 0 0 0-.4 .4l.9 .5M89.7 266.3l2.3-1.3v.5l-2.3 1.4zM91.9 264.9l.1 .1"/>
</g>
<g fill="none" stroke="#000" stroke-width=".19">
<path d="M33.4 219.2v.1M33.7 219.4v.2M71.8 219.9v16.9M72.1 219.9v17M73.7 216v.2M74 215.8h.1l-.1 .1M74.2 218.6v17M74.3 218.4l-23.6 13.6-17.6-10.1M74.3 216l-23.6 13.6-17.6-10.2M33.2 222v36.2M35.3 223.3v36.1M35.6 223.3v17l12.9 7.4"/>
<path d="M37.7 224.5v14.6l10.8 6.2M48 230.5l-10.3 6M48.5 235.4l-8.6 4.9M48.5 233l-10.7 6.1M48.5 232.6l-10.8 6.3M48.5 230.9v17M50.2 228.9v.2M50.6 229.2l.1 .1 .2-.1M50.6 232.1v17M50.9 232.1v17l.2 .1M51.4 228.9v.2M53 230.9v16.9"/>
<path d="M53 232.8l3.6-2.1 13.2 7.5M54.4 232v14M56.5 230.8v15.1M56.8 230.8v14.9M57 228.5l14.9 8.5M57.3 228.3l12.4 7.2M58.9 232v12.5M59.4 227.1l10.3 5.9M69.7 221.2v14.4M72.3 237l-18.8 10.8v.2M35.4 242.9l33.1 19.1 23.5-13.6M35.4 240.5l33.1 19 23.5-13.6"/>
<path d="M35.6 243.1v16.3M37.7 244.3v13.9M37.7 259.1v.5M38.5 259.6v.4M39.9 259.7v.6M51.4 249.4v.1M67.8 258.9v.2M68.3 259.2h.2M69 258.9v.2M87.4 251.1v13.9M89.5 249.9v16.3M89.8 249.8v16.4"/>
<path d="M91.4 245.9v.2M91.6 245.7l.2 .1-.2 .1M91.9 248.6v16.4M37.5 260.7v.6M38.1 260.7v.6M64 276v.6M66 275.4v.6M66.2 260.8v16.5M68.3 262.1v16.4M68.5 262.1v16.4M70.7 260.8v16.5M85.2 263.8v.5"/>
<path d="M87.2 263.2v.6"/>
</g>
<g fill="none" stroke="#008000" stroke-width=".19">
<path d="M275.9 205h137.1M275.9 209.5h137.1M275.9 214h137.1M275.9 218.6h137.1M283.7 200.5v49.5M343.6 200.5v49.5M369 200.5v49.5M377 200.5v49.5M395 200.5v49.5M275.9 223h137.1M275.9 227.5h137.1M275.9 232h137.1"/>
<path d="M275.9 236.5h137.1M275.9 245.5h137.1v-45h-137.1v49.5h137.1v-4.5M275.9 241h137.1M87.3 262.4l.5 2.4"/>
</g>
<path d="M6 291.5v-1.4v1.4M6 290.1v-284.6h408.5v286h-408.5" fill="none" stroke="#000" stroke-width=".38"/>
<path d="M18 7h395v283.1h-395zM18 7h395M53 7v8h-35M413 7v283.1h-407" fill="none" stroke="#000" stroke-width=".25"/>
<g fill="none" stroke="#000" stroke-width=".25">
<path d="M228 250h185v40.1h-185zM228 255.1h185M264 255.1v35M285.5 250v5.1M300.5 250v5.1M303.7 252.5h2.4M306 250.3v1.5M306 253.3v1.5M306.7 252.5h1.2M308.5 252.5h4.7M312.5 250.8l5 .7v2l-5 .8zM313.8 252.5h1.2"/>
<path d="M315.6 252.5h2.4M320.5 250v5.1M353 255.1v35M414.5 250v41.5h-186.5M264 270.1h149M353 275.1h60M353 265h60M353 260h60M383 265v10.1M353 285h60"/>
<circle cx="306" cy="252.6" r="1.75"/>
<circle cx="306" cy="252.6" r=".98"/>
</g>
<path d="M87.3 262.4l1 2.3-1 .2z" fill="#008000"/>
<g fill="none" stroke="#008000" stroke-width=".19">
<path d="M59 204.7l-2.4 1M87.3 262.4l1 2.3-1 .2zM87.8 264.8l2.7 12.7"/>
<circle cx="91.1" cy="280.4" r="3"/>
</g>
<path d="M56.6 205.7l2.2-1.4 .3 .9z" fill="#008000"/>
<g fill="none" stroke="#008000" stroke-width=".19">
<path d="M73.5 198.9l-14.5 5.8M56.6 205.7l2.2-1.4 .3 .9zM68.5 278.6l1.2 2.1"/>
<circle cx="76.3" cy="197.7" r="3"/>
</g>
<path d="M68.5 278.6l1.5 1.9-.8 .5z" fill="#008000"/>
<g fill="none" stroke="#008000" stroke-width=".19">
<path d="M68.5 278.6l1.5 1.9-.8 .5zM69.7 280.7l1.1 2.1"/>
<circle cx="72.2" cy="285.4" r="3"/>
</g>
<path d="M89.8 248.5l2.2-1.4-1.5 2.1z" fill="#008000"/>
<g fill="none" stroke="#008000" stroke-width=".19">
<path d="M90.7 248.3l-39.6 35.3M90.8 247.8l-1 .7 .8 .6M91.9 247.2l.1-.1-.1 .2M92 247.1l-.1 .2"/>
<circle cx="48.8" cy="285.6" r="3"/>
</g>
<path d="M92 247.1l-.1 2.6-1-.2z" fill="#008000"/>
<g fill="none" stroke="#008000" stroke-width=".19">
<path d="M34 218.3l-.9 2.3M91.6 248.8l-3.2 14M91.9 248.5v1.2l-1-.2 .1-.1M92 247.1v.2M87.9 264.7l-4.1 18"/>
<circle cx="83.2" cy="285.6" r="3"/>
</g>
<path d="M33.5 218.1l.9 .3-1.3 2.2z" fill="#008000"/>
<g fill="none" stroke="#008000" stroke-width=".19">
<path d="M33.5 218.1l.9 .3-1.3 2.2zM40.8 200.5l-6.8 17.8M31.1 238.6l2 1.5"/>
<circle cx="41.9" cy="197.7" r="3"/>
</g>
<path d="M31.4 238.2l1.7 1.9-2.2-1.1z" fill="#008000"/>
<g fill="none" stroke="#008000" stroke-width=".19">
<path d="M25.3 234.2l5.8 4.4M31.4 238.2l1.7 1.9-2.2-1.1zM91.6 245.6l-2.4 .3"/>
<circle cx="23" cy="232.5" r="3"/>
</g>
<path d="M89.1 245.3l2.5 .3-2.4 .8z" fill="#008000"/>
<g fill="none" stroke="#008000" stroke-width=".19">
<path d="M38.8 236.7l-1 2.3M89.1 245.3l2.5 .3-2.4 .8zM89.2 245.9l-63.2 7.3"/>
<circle cx="23" cy="253.6" r="3"/>
</g>
<path d="M38.4 236.5l.8 .5-1.4 2z" fill="#008000"/>
<g fill="none" stroke="#008000" stroke-width=".19">
<path d="M54.4 203.1l-15.6 33.6M74.2 218.6l2 1.5M38.4 236.5l.8 .5-1.4 2z"/>
<circle cx="55.7" cy="200.4" r="3"/>
</g>
<path d="M74.2 218.6l2.3 1.2-.6 .7z" fill="#008000"/>
<g fill="none" stroke="#008000" stroke-width=".19">
<path d="M74.2 218.6l2.3 1.2-.6 .7zM76.2 220.1l9.8 7.9"/>
<circle cx="88.4" cy="229.8" r="3"/>
</g>
<path d="M277.5 133.5h2.5" fill="none" stroke="#00803f" stroke-width=".19"/>
<path d="M277.5 133.5l2.5-.5v1z" fill="#00803f"/>
<path d="M277.5 133.5l2.5-.5v1zM341.7 133.5h2.5" fill="none" stroke="#00803f" stroke-width=".19"/>
<path d="M341.7 133l2.5 .5-2.5 .5z" fill="#00803f"/>
<path d="M80.3 27.6v2.5M277.5 125v10.4M280 133.5h61.7M341.7 133l2.5 .5-2.5 .5zM344.2 125v6.6" fill="none" stroke="#00803f" stroke-width=".19"/>
<path d="M80.3 27.6l.5 2.5h-1z" fill="#00803f"/>
<path d="M80.3 27.6l.5 2.5h-1zM80.3 122.3v2.5" fill="none" stroke="#00803f" stroke-width=".19"/>
<path d="M79.8 122.3h1l-.5 2.5z" fill="#00803f"/>
<path d="M78.3 27.6h22.5M80.3 30.1v92.2M78.3 124.8h20.8M79.8 122.3h1l-.5 2.5zM91.4 122.3v2.5" fill="none" stroke="#00803f" stroke-width=".19"/>
<path d="M91 122.3h.9l-.5 2.5z" fill="#00803f"/>
<path d="M91.4 83.1v2.5M91 122.3h.9l-.5 2.5z" fill="none" stroke="#00803f" stroke-width=".19"/>
<path d="M91.4 83.1l.5 2.5h-.9z" fill="#00803f"/>
<path d="M91.3 74v2.4M89.5 83.1h16.3M91.4 83.1l.5 2.5h-.9zM91.4 85.6v36.7M89.5 124.8h9.6" fill="none" stroke="#00803f" stroke-width=".19"/>
<path d="M90.8 74h1l-.5 2.4z" fill="#00803f"/>
<path d="M90.8 74h1l-.5 2.4zM91.3 83.1v2.5" fill="none" stroke="#00803f" stroke-width=".19"/>
<path d="M91.3 83.1l.5 2.5h-1z" fill="#00803f"/>
<path d="M89.3 76.4h16.5M91.3 71.5v2.5M91.3 76.4v6.7M89.3 83.1h16.5M91.3 83.1l.5 2.5h-1zM91.3 85.6v2.5M100.6 236.8h2.5" fill="none" stroke="#00803f" stroke-width=".19"/>
<path d="M100.6 236.8l2.5-.5v1z" fill="#00803f"/>
<path d="M100.6 236.8l2.5-.5v1zM198.1 236.8h2.6" fill="none" stroke="#00803f" stroke-width=".19"/>
<path d="M198.1 236.3l2.6 .5-2.6 .5z" fill="#00803f"/>
<path d="M100.6 210.3v28.5M200.7 210.3v24.6M100.6 224.8h2.5M103.1 236.8h95M198.1 236.3l2.6 .5-2.6 .5z" fill="none" stroke="#00803f" stroke-width=".19"/>
<path d="M100.6 224.8l2.5-.5v1z" fill="#00803f"/>
<path d="M100.6 224.8l2.5-.5v1zM148.1 224.8h2.5" fill="none" stroke="#00803f" stroke-width=".19"/>
<path d="M148.1 224.3l2.5 .5-2.5 .5z" fill="#00803f"/>
<path d="M100.6 210.3v16.5M150.6 210.3v16.5M103.1 224.8h45M148.1 224.3l2.5 .5-2.5 .5z" fill="none" stroke="#00803f" stroke-width=".19"/>
<path d="M344.2 131.6h7.8v4h-7.8zM349.5 131.6v4M200.7 234.9h7.8v4h-7.8zM206 234.9v4" fill="none" stroke="#008000" stroke-width=".19"/>
<g font-size="5.2">
<text x="300.6" y="264.5">两步梯</text>
<text x="375.9" y="281.9">5409920A00</text>
</g>
<text font-size="4.6" x="271.5" y="279">蓝探科工业自动化（江苏）有限公司</text>
<g font-size="4.2" fill="#008000">
<text x="79.2" y="79.4" transform="rotate(-90 79.2 79.4)">583</text>
<text x="90.3" y="81.9" transform="rotate(-90 90.3 81.9)">40</text>
<text x="90.4" y="107.1" transform="rotate(-90 90.4 107.1)">250</text>
<text x="307.7" y="132.4">400</text>
<text x="348" y="162.4">技术要求：</text>
<text x="348" y="169.1">1.去除边角毛刺</text>
<text x="348" y="175.8">2.未注倒角C0.5</text>
<text x="348" y="182.5">3.焊缝平整，焊后清渣，焊缝磨平</text>
<text x="348" y="189.3">4.表面烤漆（RAL9017黑色）</text>
<text x="348" y="196">5.面板使用花纹板制作</text>
<text x="122.5" y="223.8">300</text>
<text x="146.9" y="235.8">600</text>
</g>
<text font-size="3.7" x="44.8" y="9.7" transform="rotate(180 44.8 9.7)">5409920A00</text>
<text font-size="3.4" x="270.2" y="284.2">Lantech Industrial Automation (Jiangsu) Co., Ltd.</text>
<g font-size="3" fill="#008000">
<text x="350" y="134.5">1</text>
<text x="41.1" y="198.7">9</text>
<text x="54.9" y="201.5">6</text>
<text x="75.6" y="198.7">3</text>
<text x="278.3" y="203.8">10</text>
<text x="372.2" y="203.8">3</text>
<text x="377.9" y="203.8">Q235B</text>
<text x="279" y="208.3">9</text>
<text x="284.5" y="204">方管AB40×40×1.5-L400-45-45-Q235B</text>
<text x="284.5" y="208.5">方管AB40×40×1.5-L300-45-45-Q235B</text>
<text x="344.5" y="204">方管</text>
<text x="344.5" y="208.5">方管</text>
<text x="372.2" y="208.3">2</text>
<text x="377.9" y="208.3">Q235B</text>
<text x="279" y="212.8">8</text>
<text x="284.5" y="213">方管A40×40×1.5-L560-45-Q235B</text>
<text x="344.5" y="213">方管</text>
<text x="372.2" y="212.8">2</text>
<text x="377.9" y="212.8">Q235B</text>
<text x="279" y="217.3">7</text>
<text x="279" y="221.8">6</text>
<text x="284.5" y="217.5">方管40×40×1.5-L532-R0.5000000-Q235B</text>
<text x="284.5" y="222">方管40×40×1.5-L320-Q235B</text>
<text x="344.5" y="217.5">方管</text>
<text x="344.5" y="222">方管</text>
<text x="372.2" y="217.3">2</text>
<text x="372.2" y="221.8">1</text>
<text x="377.9" y="217.3">Q235B</text>
<text x="377.9" y="221.8">Q235B</text>
<text x="279" y="226.3">5</text>
<text x="284.5" y="226.5">方管40×40×1.5-L250-R0.5000000-Q235B</text>
<text x="344.5" y="226.5">方管</text>
<text x="372.2" y="226.3">2</text>
<text x="377.9" y="226.3">Q235B</text>
<text x="22.2" y="233.5">7</text>
<text x="87.6" y="230.9">5</text>
<text x="279" y="230.8">4</text>
<text x="284.5" y="231">方管40×40×1.5-L242-R0.5000000-Q235B</text>
<text x="344.5" y="231">方管</text>
<text x="372.2" y="230.8">2</text>
<text x="377.9" y="230.8">Q235B</text>
<text x="206.5" y="237.9">1</text>
<text x="279" y="235.3">3</text>
<text x="279" y="239.8">2</text>
<text x="284.5" y="235.3">5363402A02</text>
<text x="284.5" y="239.8">5363402A01</text>
<text x="344.5" y="235.5">花纹板</text>
<text x="372.2" y="235.3">1</text>
<text x="372.2" y="239.8">1</text>
<text x="377.9" y="235.3">Q235B</text>
<text x="377.9" y="239.8">Q235B</text>
<text x="279" y="244.3">1</text>
<text x="284.5" y="244.3">5363401A01</text>
<text x="344.5" y="240">花纹板</text>
<text x="344.5" y="244.5">连接板</text>
<text x="372.2" y="244.3">4</text>
<text x="377.9" y="244.3">Q235B</text>
<text x="276.8" y="249">序号</text>
<text x="310.6" y="249">代号</text>
<text x="350.3" y="249">库存编号</text>
<text x="370" y="249">数量</text>
<text x="383" y="249">材料</text>
<text x="401" y="249">备注</text>
<text x="22.2" y="254.6">2</text>
<text x="90.4" y="281.5">1</text>
<text x="48" y="286.6">8</text>
<text x="71.5" y="286.5">4</text>
<text x="81.7" y="286.6">10</text>
</g>
<g font-size="3">
<text x="287" y="253.5">UNIT: mm</text>
<text x="326.8" y="253.6">材 料</text>
<text x="355.3" y="263.6">制 图</text>
<text x="355.3" y="258.6">设 计</text>
<text x="384.5" y="258.6">LIA012</text>
<text x="384.5" y="263.6">LIA012</text>
<text x="355.3" y="268.6">比 例</text>
<text x="370.3" y="268.5">1 : 4</text>
<text x="385.3" y="268.7">重 量</text>
<text x="402.5" y="268.5">无</text>
<text x="362" y="273.6">共 4</text>
<text x="371" y="273.6">张</text>
<text x="392" y="273.6">第 1</text>
<text x="401" y="273.6">张</text>
<text x="354.5" y="279.1">零件号</text>
</g>
<g font-size="2.6" fill="#008000">
<text x="344.7" y="134.5">⏥</text>
<text x="201.1" y="237.9">⏥</text>
</g>
<text font-size="2.3" x="355.5" y="288.4">未经蓝探科事先书面同意，严禁复制或发布此文件。</text>
<g font-size="1.9">
<text x="235.3" y="257.7">未注公差角度及线性公差使用m</text>
<text x="229.5" y="260">（GB/T1804-2000），未注形位公差使</text>
<text x="229.5" y="262.2">用K级（GB/T 1184-1996）。</text>
<text x="229.5" y="264.4">—————————————————</text>
<text x="234.4" y="268.8">6 ～</text>
<text x="241.2" y="268.8">30以下</text>
<text x="242.1" y="266.6">6以下</text>
<text x="250.9" y="266.6">±0.05 mm</text>
<text x="250.9" y="268.8">±0.10 mm</text>
<text x="232.4" y="273.2">120 ～</text>
<text x="232.4" y="275.4">400 ～ 1000以下</text>
<text x="233.4" y="271.1">30 ～</text>
<text x="240.2" y="271.1">120以下</text>
<text x="240.2" y="273.2">400以下</text>
<text x="250.9" y="271.1">±0.15 mm</text>
<text x="250.9" y="273.2">±0.20 mm</text>
<text x="250.9" y="275.4">±0.30 mm</text>
<text x="231.5" y="277.7">1000 ～ 2000以下</text>
<text x="239.2" y="279.9">2000以上</text>
<text x="250.9" y="277.7">±0.50 mm</text>
<text x="250.9" y="279.9">±0.80 mm</text>
<text x="232.4" y="286.6">300 ～ 1000以下</text>
<text x="240.2" y="284.3">300以下</text>
<text x="250.9" y="284.3">±30′</text>
<text x="250.9" y="286.6">±15′</text>
<text x="239.2" y="288.8">1000以上</text>
<text x="250.9" y="288.8">±5′</text>
</g>
</svg>
